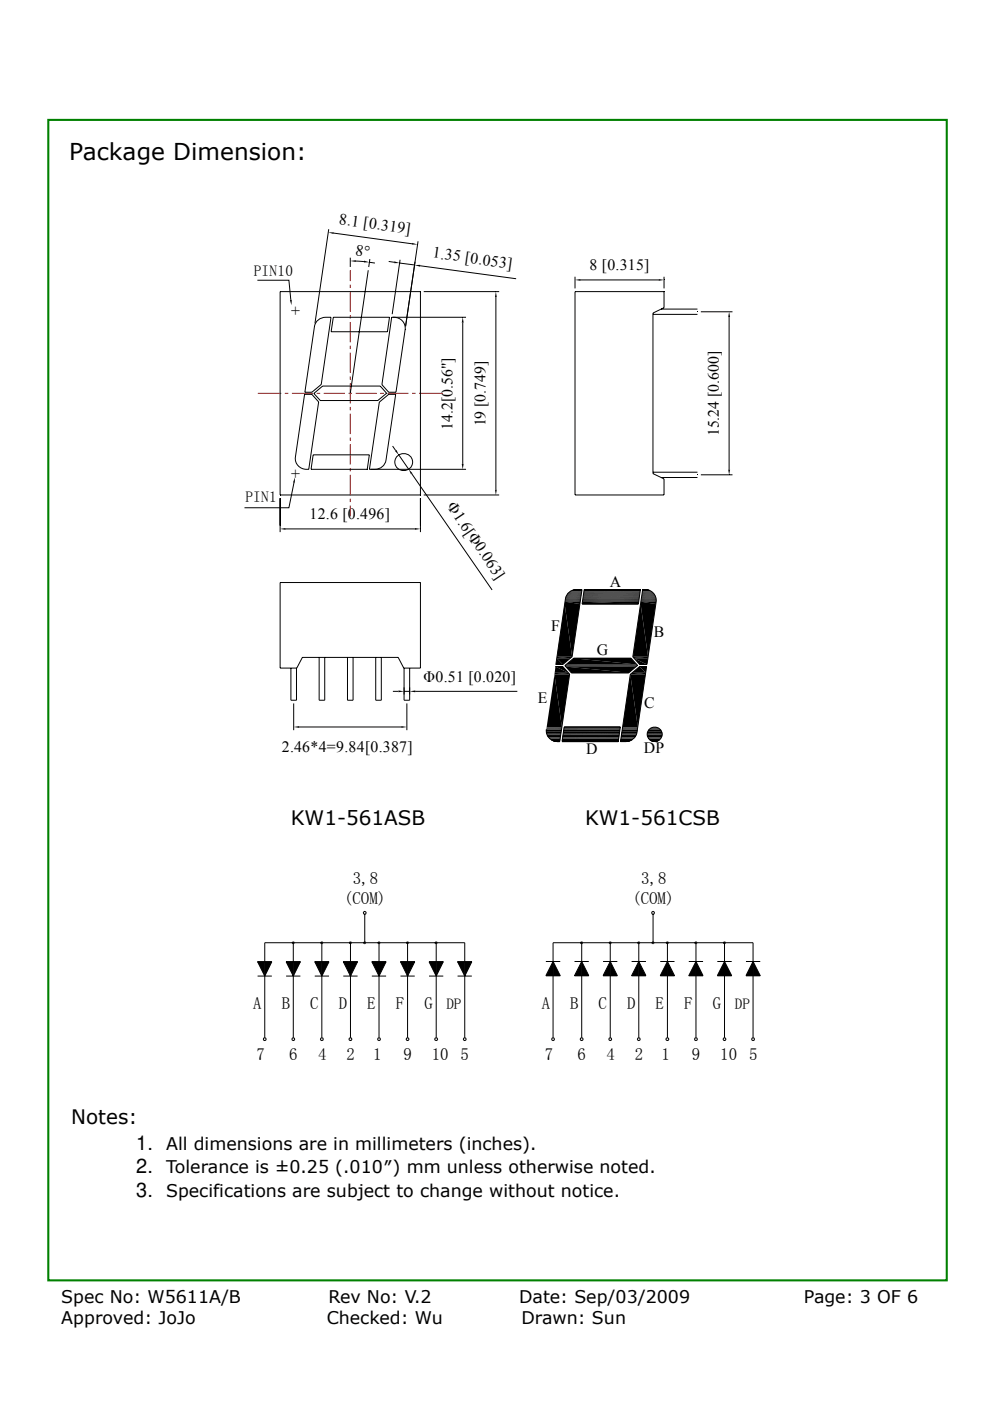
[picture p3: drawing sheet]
<svg xmlns="http://www.w3.org/2000/svg" width="210mm" height="297mm" viewBox="0 0 210 297" stroke-linecap="round" stroke-linejoin="round" font-family="sans-serif">
<path d="M10.2 25.4h190.6v246.1h-190.6z" fill="none" stroke="#008000" stroke-width=".44"/>
<g fill="none" stroke="#f00" stroke-width=".21">
<path d="M74.3 57.3v2.3M74.3 60.3v.8M74.3 61.8v4.3M74.3 66.8v.7M74.3 68.3v4.3M74.3 73.3v.7M74.3 74.7v4.4M74.3 79.8v.7M54.7 83.4h5M60.4 83.4h.8M61.9 83.4h4.5M67.2 83.4h.7"/>
<path d="M68.7 83.4h4.5M73.9 83.4h.8M74.3 81.2v4.4M74.3 86.3v.7M74.3 87.7v4.3M74.3 92.8v.7M74.3 94.2v4.3M74.3 99.3v.6M75.4 83.4h4.5M80.7 83.4h.7M82.2 83.4h4.5M87.4 83.4h.8"/>
<path d="M88.9 83.4h5M74.3 100.7v4.3M74.3 105.7v.7M74.3 107.2v2.3"/>
</g>
<g fill="none" stroke="#000" stroke-width=".21">
<path d="M54.6 59.4h6.7l.4 4.2M69.7 48.6l-2.9 20M70.8 49.4l16.6 2.3M74.3 54.6v2M75.5 55.4l1.7 .1M78.1 57.3l-3.8 26.1M78.4 55.6l1.1 .2M78.4 54.9l-.2 1.7M82.4 55.4l1.2 .2M84.8 55.8l3.1 .4M84.9 55.1l-1.7 11.5M88.7 51.2l-2.7 18"/>
<path d="M89.1 56.3l20.4 2.8M122 58.7v2.5M123.1 59.4h16.6M140.8 58.7v2.5M59.4 61.8h29.8v43.1h-29.8zM67.5 67.8a3.4 3.4 0 0 1 2.7-.5l-2.1 14.2-2 1.7h-1.4l2-14 .1-.5zM70.7 67.3h11.9l-.4 3h-12zM83.6 67.3a2.34 2.34 0 0 1 2.3 2.6l-1.9 13.3h-1.6l-1.4-1.6 2.1-14.3h15.7M89.9 61.8h16M98.1 68.4v30M105.2 63v40.8M122 61.8h18.8v3.4l-2.3 1.2v34l2.3 1.1v3.4h-18.8z"/>
<path d="M138.5 66.7h9.4M140.2 65.5h7.7M148.7 66.1h6.7M154.6 67.2v32.3M64.6 83.6h1.5l1.5 1.6-2.1 14.3a2.39 2.39 0 0 1-2.8-2.6zM66.4 96.4h11.9l-.4 3.1h-11.9zM66.6 83.4l1.8-1.5h12.2l1.4 1.5-1.9 1.5h-12.2zM79.5 99.5a2.33 2.33 0 0 0 2.4-1.9l2-14h-1.5l-1.9 1.7-2.1 14.2h20.4M83.3 94.6l.6 .9M84.6 96.5l2.1 3M59.4 105.6v7.2M60.6 112.1h27.4"/>
<path d="M62.4 102.3l-1.1 5.4h-9.4M87.3 100.4l17.1 24.7M89.2 105.6v7.2M89.9 104.9h16M138.5 100.1h9.4M140.2 101.2h7.7M148.7 100.7h6.7M59.4 123.5h29.8v18.1h-3.6l-1.1-2.2h-20.4l-1.2 2.2h-3.5zM67.7 139.4v9.1h1.2v-9.1M73.7 139.4v9.1h1.2v-9.1M79.7 139.4v9.1h1.2v-9.1M118.1 139.3h3.2"/>
<path d="M119.8 127.5h3.3M119.9 127.4h3.2M119.9 127.1h3.2M119.9 127.2h3.2M119.9 126.9h3.3M119.9 127h3.2M120 126.8h3.2M120 126.7h3.2M120 126.6h3.2M120 126.5h3.2M120.1 126.4h3.2M120.1 126.4h3.1"/>
<path d="M120.1 126.3h3.2M120.1 126.2h3.2M120.2 126.2h3.1M120.2 126.1h3.1M120.3 126h3M120.4 125.9h2.9M120.4 125.8h2.9M120.5 125.8h2.8M120.5 125.7h2.8M120.6 125.7h2.8M120.6 125.6h2.8M120.7 125.6h2.7"/>
<path d="M120.7 125.5a3.4 3.4 0 0 1 2.7-.5l-2.1 14.2-1.9 1.7h-1.5l2-13.9 .2-.6zM120.8 125.5h2.6M120.9 125.4h2.5M121 125.3h2.4M121.2 125.2h2.2M121.4 125.2h2M123.4 125.3h-2.4M123.4 125.2h-2.1M123.5 127.5h12M123.5 127.4h12M123.6 127.2h11.9M123.6 127h12"/>
<path d="M123.6 127.1h12M123.6 126.8h12M123.6 126.9h12M123.7 126.7h11.9M123.7 126.8h11.9M123.7 126.5h11.9M123.7 126.6h11.9M123.7 126.4h12M123.7 126.4h11.9M123.7 126.3h12M123.7 126.1h12M123.7 126.2h12"/>
<path d="M123.8 126h11.9M123.8 125.8h11.9M123.8 125.9h11.9M123.8 125.7h12M123.8 125.7h11.9M123.8 125.6h12M123.8 125.4h12M123.8 125.5h12M123.9 125.2h11.9M123.9 125.3h11.9M123.9 125.1h11.9M123.9 125h11.9l-.4 3.1h-11.9z"/>
<path d="M123.9 125h11.9M134.2 139.3h3.3M135.8 125.3h-11.9M135.9 127.5h3.3M136 127.4h3.2M136 127.1h3.2M136 127.2h3.2M136 127h3.2M136 126.8h3.1M136 126.9h3.2M136.1 126.6h3M136.1 126.7h3"/>
<path d="M136.1 126.8h3M136.1 126.4h2.9M136.1 126.5h3M136.1 126.2h2.8M136.1 126.3h2.9M136.1 126.1h2.8M136.2 126h2.6M136.2 125.8h2.4M136.2 125.9h2.5M136.2 125.7h2.4M136.2 125.6h2.2M136.2 125.6h2.3"/>
<path d="M136.2 125.7h2.3M136.2 125.5h2.1M136.3 125a2.41 2.41 0 0 1 2.9 2.6l-2 13.3h-1.5l-1.5-1.6zM61.7 141.6v6.9h1.2v-6.9M62.3 149.1v5.7M63.5 154.1h21.6M83.3 146.6h1.2M85.7 141.6v6.9h1.2v-6.9M85.7 146.6h1.2M86.3 149.1v5.7M88.1 146.6h21.6M115.8 154.9h3.3"/>
<path d="M115.9 154.7h3.2M115.9 154.8h3.2M115.9 155h3.1M115.9 155.1h3.1M115.9 155.2h3.1M115.9 154.5h3.2M115.9 154.6h3.2M115.9 155.3h3.1M115.9 154.4h3.2M115.9 155.4h3.1M115.9 154.2h3.3M115.9 154.3h3.2"/>
<path d="M115.9 155.5h3.1M116 154.1h3.2M116 154.2h3.2M116 155.6h3M116 155.7h3M116 155.8h2.9M116 155.9h2.9M116.1 155.9h2.8M116.1 156h2.8M116.2 156.1h2.7M116.2 156.2h2.7M116.3 156.3h2.6"/>
<path d="M116.4 156.4h2.5M116.5 156.5h2.3M116.5 156.6h2.3M116.6 156.6h2.2M116.7 156.7h2.1M116.8 156.8h2M117.6 143h3.2M117.8 141.3h1.6l1.4 1.6M118.9 156.3h-2.6M119 155.6h-3M119.1 154.9l-3.3 .1M119.2 157.1h11.9"/>
<path d="M119.2 156.9h12M119.2 157h11.9M119.3 156.8h11.9M119.3 156.6h11.9M119.3 156.7h11.9M119.3 156.5h11.9M119.3 156.4h12M119.3 156.2h12M119.3 156.3h12M119.4 156h11.9M119.4 156.1h11.9M119.4 155.9h11.9"/>
<path d="M119.4 155.7h12M119.4 155.8h11.9M119.4 155.6h12M119.4 155.5h12M119.5 155.4h11.9M119.5 155.5h11.9M119.5 155.2h11.9M119.5 155.3h11.9M119.5 155h11.9M119.5 155.1h11.9M119.5 154.9h12M119.5 154.8h12"/>
<path d="M119.6 154.6h11.9M119.6 154.7h11.9M119.6 154.5h11.9M119.6 154.4h12M119.6 154.2h12M119.7 154.1l-.5 3.1h11.9l.5-3.1-12 .1M119.8 141.1h15.4M119.8 141.2h15.4M119.9 141h15.3M120.8 142.9l-2.1 14.3a2.37 2.37 0 0 1-2.8-2.6h3.2M131.1 157.1h-11.9M131.2 156.9l-12 .1"/>
<path d="M131.4 155.3l-11.9 .1M131.5 154.9l-12 .1M131.6 154.3h-12M131.6 157h2.2M131.7 156.8h2.5M131.7 156.5h2.8M131.7 156.4h2.9M131.7 156.2h3M131.7 156.3h3M131.8 156h3.1M131.8 156.1h3M131.8 155.9h3.2"/>
<path d="M131.8 155.9h3.1M131.8 155.6h3.2M131.8 155.7h3.2M131.8 155.5h3.3M131.9 155.3h3.2M131.9 155.4h3.2M131.9 155.2h3.2M131.9 155.1h3.2M131.9 155h3.2M132 154.7h3.2M132 154.8h3.2M132 154.9h3.2"/>
<path d="M132 154.6h3.2M132 154.5h3.2M132 154.3h3.3M132 154.4h3.3M132 154.2h3.3M132.1 154.1h3.2M133.7 143l-2.1 14.2a3.1 3.1 0 0 0 3.1-.9l.4-1M133.7 143l2-1.7h1.4l-2 14M133.7 143h3.2M133.8 157h-2.2M133.9 156.9l-2.3 .1M134 156.9h-2.4"/>
<path d="M134.1 156.8l-2.4 .1M134.2 156.8h-2.5M134.3 156.7h-2.6M134.4 156.6l-2.7 .1M134.5 156.6h-2.8M134.5 156.5h-2.8M134.6 156.4h-2.9M134.7 156.3h-3M134.8 156.1l-3 .1M135 155.8h-3.2M135 155.6h-3.2M135.2 154.9l-3.3 .1"/>
<path d="M135.2 141.1l-1.3-1.5h-12.2l-1.9 1.5M135.2 141.1l-1.8 1.5h-12.2l-1.4-1.5M135.3 154.2h-3.3M137.3 155.5h3.1M137.3 155.6h3.1M137.3 155.6h3.2M137.3 155.7h3.2M137.3 155.8h3.1M137.3 155.9h3.1M137.3 155.4h3.1M137.3 156h3.1M137.3 155.3h3.1"/>
<path d="M137.3 155.2h3.1M137.3 156.1h3.1M137.4 155.2h3M137.4 156.2h3M137.4 155.1h2.9M137.4 156.3h2.9M137.4 155h2.9M137.4 156.4h2.9M137.5 156.4h2.8M137.5 154.9h2.7M137.5 156.5h2.7M137.5 154.8h2.7"/>
<path d="M137.5 156.6h2.7M137.6 154.7h2.5M137.6 156.7h2.5M137.7 154.6h2.3M137.7 156.8h2.3M137.8 154.5h2.2M137.8 156.8h2.2M137.9 156.9h2M140.1 156.6l-2.5 .1M62.2 199.9v20.1M68.3 199.9v20.1M74.3 199.9v20.1"/>
<path d="M77.2 193.3h.4v.5h-.4zM77.4 193.8v6.1M80.4 199.9v20.1M86.4 199.9v20.1M92.5 199.9v20.1M123.4 199.9v20.1M129.4 199.9v20.1M135.5 199.9v20.1M138.3 193.3h.4v.5h-.4zM138.5 193.8v6.1M141.6 199.9v20.1M147.6 199.9v20.1"/>
<path d="M153.7 199.9v20.1M54.6 206.9h3.1M54.6 203.9h3.1l-1.5 3zM60.7 206.9h3M60.7 203.9h3l-1.5 3zM66.8 206.9h3M66.8 203.9h3l-1.5 3zM72.8 206.9h3M72.8 203.9h3l-1.5 3zM78.9 206.9h3M78.9 203.9h3l-1.5 3zM84.9 206.9h3.1"/>
<path d="M84.9 203.9h3.1l-1.6 3zM91 206.9h3M91 203.9h3l-1.5 3zM97 206.9h3.1M97 203.9h3.1l-1.5 3zM115.8 203.9h3M117.3 203.9l1.5 3h-3zM121.9 203.9h3M123.4 203.9l1.5 3h-3zM127.9 203.9h3M129.4 203.9l1.5 3h-3zM134 203.9h3"/>
<path d="M135.5 203.9l1.5 3h-3zM140 203.9h3.1M141.6 203.9l1.5 3h-3.1zM146.1 203.9h3M147.6 203.9l1.5 3h-3zM152.1 203.9h3.1M153.7 203.9l1.5 3h-3.1zM158.2 203.9h3M159.7 203.9l1.5 3h-3zM55.9 220.1h.5v.4h-.5zM56.2 220v-20.1h42.4v20.1M68.1 220.1h.4v.4h-.4z"/>
<path d="M74.1 220.1h.4v.4h-.4zM92.3 220.1h.4v.4h-.4zM117.3 220v-20.1h42.4v20.1M123.1 220.1h.5v.4h-.5zM141.3 220.1h.5v.4h-.5zM147.4 220.1h.4v.4h-.4zM159.5 220.1h.5v.4h-.5z"/>
<circle cx="85.7" cy="98" r="1.85"/>
<circle cx="138.9" cy="155.7" r="1.57"/>
<circle cx="62.2" cy="220.3" r=".3"/>
<circle cx="80.4" cy="220.3" r=".3"/>
<circle cx="86.4" cy="220.3" r=".3"/>
<circle cx="98.6" cy="220.3" r=".3"/>
<circle cx="117.3" cy="220.3" r=".3"/>
<circle cx="129.4" cy="220.3" r=".3"/>
<circle cx="135.5" cy="220.3" r=".3"/>
<circle cx="153.7" cy="220.3" r=".3"/>
</g>
<g fill="#000">
<path d="M69.6 49.3h1.2v.3zM74.3 55.3l1.2-.1v.3zM77.2 55.3l1.2 .3h-1.2zM83.6 55.4l1.2 .4h-1.2zM87.4 51.5l1.2 .3-1.2 .1zM87.9 56.2h1.2v.3zM122 59.4l1.1-.2v.3zM139.7 59.2l1.1 .2-1.1 .1zM61.5 63.6h.4l-.1 1.1zM98.1 67.3l.2 1.1h-.4zM105.2 61.8l.2 1.2h-.4zM154.6 66.1l.3 1.1h-.4z"/>
<path d="M83.8 95.6l.3-.2 .5 1.1zM97.9 98.4h.4l-.2 1.1zM154.5 99.5h.4l-.3 1.2zM59.4 112.1l1.2-.1v.3zM62.6 101.2l-.1 1.2-.4-.1zM86.7 99.5l.8 .8-.3 .2zM88 112l1.2 .1-1.2 .2zM105 103.8h.4l-.2 1.1zM118.1 139.6l1.3 1.3h-1.5zM118.1 139.6h2.8l-1.5 1.3zM119.8 128.1l1.5 11.1h-3.2zM119.8 128.1h3.2l-1.7 11.1z"/>
<path d="M119.8 127.6l3.2 .5h-3.2zM119.8 127.6h3.3l-.1 .5zM121.5 125.1l1.9 .1zM121.5 125.1h1.9zM121.6 125.1h1.8zM120.1 140.9l1.6-1.3 13.3 1.3zM121.7 139.6h12.2l1.1 1.3zM121.7 125.1h1.7zM121.8 125l1.6 .1zM121.8 125h1.6zM122 125h1.4zM122.1 125h1.3z"/>
<path d="M122.3 125h1.1zM123.5 127.6l11.9 .5h-11.9zM123.5 127.6h12l-.1 .5zM134.5 139.6l2.7 1.3h-1.5zM134.5 139.6h2.9l-.2 1.3zM135.9 128.1l1.6 11.1h-3.3zM135.9 128.1h3.2l-1.6 11.1zM135.9 127.6l3.2 .5h-3.2zM135.9 127.6h3.3l-.1 .5zM136.2 125.4h2zM136.3 125.3h1.7zM136.3 125.3h1.8z"/>
<path d="M136.3 125.3l1.9 .1zM136.3 125.1h1.3zM136.3 125.1l1.4 .1zM136.3 125.2h1.4zM136.3 125.2h1.5zM136.3 125.2l1.6 .1zM136.3 125h.5zM136.3 125h.7zM136.3 125h.8zM136.3 125h1zM136.3 125l1.1 .1zM136.3 125.1h1.1z"/>
<path d="M136.3 125.1h1.2zM62.3 154.1l1.2-.2v.4zM84.5 146.4l1.2 .2-1.2 .2zM85.1 153.9l1.2 .2-1.2 .2zM86.9 146.6l1.2-.2v.4zM116.8 156.8h2zM116.9 156.8h1.9zM116.9 156.8l1.9 .1zM116.9 156.9h1.9zM117 156.9h1.8zM117.1 156.9h1.7zM117.1 156.9l1.7 .1z"/>
<path d="M117.1 157h1.6zM117.1 157h1.7zM117.2 157h1.5zM117.2 157l1.5 .1zM117.3 157.1h1.4zM117.4 157.1h1.3zM117.5 157.1h1.2zM117.6 143l1.6 11.1h-3.2zM117.6 143h3.2l-1.6 11.1zM117.6 157.1h1.1zM117.6 157.1l1.1 .1zM117.8 157.2h.9z"/>
<path d="M117.8 141.3h1.6zM117.8 141.3l2.7 1.3h-2.9zM117.8 141.3h1.6l1.1 1.3zM117.9 140.9h1.5zM117.9 157.2h.8zM118.1 157.2h.6zM118.2 157.2h.5zM120 141.3l13.4 1.3h-12.2zM120 141.3h14.9l-1.5 1.3zM131.6 157.1h1.9zM131.6 157.1h1.7zM131.6 157.1l1.6 .1z"/>
<path d="M131.6 157.2h1.6zM131.6 157.2h1.5zM131.6 157.2h1.3zM131.6 157.2h1.2zM131.6 157.1h2zM133.7 143l1.6 11.1h-3.2zM133.7 143h3.2l-1.6 11.1zM135.7 141.3h1.4zM134.1 142.6l1.6-1.3 1.3 1.3zM135.7 141.3h1.4l-.1 1.3zM135.7 140.9h1.5zM137.9 156.9h1.9z"/>
<path d="M137.9 156.9l1.8 .1zM137.9 154.5h1.9zM138 154.4l1.8 .1zM138 157h1.7zM138 154.4h1.7zM138.1 154.3l1.6 .1zM138.1 157l1.5 .1zM138.1 157h1.6zM138.1 157.1h1.5zM138.1 154.3h1.6zM138.2 154.3h1.5zM138.2 157.1h1.4z"/>
<path d="M138.2 157.1h1.3zM138.3 157.1h1.1zM138.3 157.1h1.2zM138.2 154.3h1.4zM138.3 154.3h1.3zM138.3 157.1h1zM138.4 157.1h.9zM138.3 154.3h1.1zM138.4 154.2l1 .1zM138.4 157.1l.8 .1zM138.4 154.2h.9zM138.5 154.2h.8z"/>
<path d="M138.5 157.2h.7zM138.5 157.2h.6zM138.5 154.2h.7zM138.6 154.2h.6zM138.6 157.2h.5zM138.6 157.2h.4zM138.7 157.2h.3zM138.6 154.2h.5zM138.7 154.2h.4zM138.7 154.2h.3zM61.9 199.9h.3zM61.9 199.9l.3 .2h-.2z"/>
<path d="M61.9 199.9h.3v.2zM62 199.7l.5 .2h-.6zM62 199.7h.4l.1 .2zM62 199.7h.4zM62.2 199.9l.2 .2h-.2zM62.2 199.9h.3l-.1 .2zM68 199.9h.3zM68 199.9l.3 .2h-.2zM68 199.9h.3v.2zM68.1 199.7l.5 .2h-.6zM68.1 199.7h.4l.1 .2zM68.1 199.7h.4z"/>
<path d="M68.3 199.9l.2 .2h-.2zM68.3 199.9h.3l-.1 .2zM74 199.9h.3zM74 199.9l.3 .2h-.2zM74 199.9h.3v.2zM74.1 199.7l.5 .2h-.6zM74.1 199.7h.4l.1 .2zM74.1 199.7h.4zM74.3 199.9l.2 .2h-.2zM74.3 199.9h.3l-.1 .2zM77.1 199.9h.3zM77.1 199.9l.3 .2h-.2z"/>
<path d="M77.1 199.9h.3v.2zM77.2 199.7l.5 .2h-.6zM77.2 199.7h.4l.1 .2zM77.2 199.7h.4zM77.4 199.9l.2 .2h-.2zM77.4 199.9h.3l-.1 .2zM80.1 199.9h.3zM80.1 199.9l.3 .2h-.2zM80.1 199.9h.3v.2zM80.2 199.7l.5 .2h-.6zM80.2 199.7h.4l.1 .2zM80.2 199.7h.4z"/>
<path d="M80.4 199.9l.2 .2h-.2zM80.4 199.9h.3l-.1 .2zM86.1 199.9h.3zM86.1 199.9l.3 .2h-.2zM86.1 199.9h.3v.2zM86.2 199.7l.5 .2h-.6zM86.2 199.7h.5v.2zM86.2 199.7h.5zM86.4 199.9l.3 .2h-.3zM86.4 199.9h.3v.2zM92.2 199.9h.3zM92.2 199.9l.3 .2h-.2z"/>
<path d="M92.2 199.9h.3v.2zM92.3 199.7l.5 .2h-.6zM92.3 199.7h.4l.1 .2zM92.3 199.7h.4zM92.5 199.9l.2 .2h-.2zM92.5 199.9h.3l-.1 .2zM123.1 199.9h.3zM123.1 199.9l.3 .2h-.3zM123.1 199.9h.3v.2zM123.1 199.7l.6 .2h-.6zM123.1 199.7h.5l.1 .2zM123.1 199.7h.5z"/>
<path d="M123.4 199.9l.2 .2h-.2zM123.4 199.9h.3l-.1 .2zM129.1 199.9h.3zM129.1 199.9l.3 .2h-.2zM129.1 199.9h.3v.2zM129.2 199.7l.5 .2h-.6zM129.2 199.7h.4l.1 .2zM129.2 199.7h.4zM129.4 199.9l.2 .2h-.2zM129.4 199.9h.3l-.1 .2zM135.2 199.9h.3zM135.2 199.9l.3 .2h-.2z"/>
<path d="M135.2 199.9h.3v.2zM135.3 199.7l.5 .2h-.6zM135.3 199.7h.4l.1 .2zM135.3 199.7h.4zM135.5 199.9l.2 .2h-.2zM135.5 199.9h.3l-.1 .2zM138.2 199.9h.3zM138.2 199.9l.3 .2h-.2zM138.2 199.9h.3v.2zM138.3 199.7l.5 .2h-.6zM138.3 199.7h.4l.1 .2zM138.3 199.7h.4z"/>
<path d="M138.5 199.9l.2 .2h-.2zM138.5 199.9h.3l-.1 .2zM141.2 199.9h.4zM141.2 199.9l.4 .2h-.3zM141.2 199.9h.4v.2zM141.3 199.7l.6 .2h-.7zM141.3 199.7h.5l.1 .2zM141.3 199.7h.5zM141.6 199.9l.2 .2h-.2zM141.6 199.9h.3l-.1 .2zM147.3 199.9h.3zM147.3 199.9l.3 .2h-.2z"/>
<path d="M147.3 199.9h.3v.2zM147.4 199.7l.5 .2h-.6zM147.4 199.7h.4l.1 .2zM147.4 199.7h.4zM147.6 199.9l.2 .2h-.2zM147.6 199.9h.3l-.1 .2zM153.4 199.9h.3zM153.4 199.9l.3 .2h-.2zM153.4 199.9h.3v.2zM153.5 199.7l.5 .2h-.6zM153.5 199.7h.4l.1 .2zM153.5 199.7h.4z"/>
<path d="M153.7 199.9l.2 .2h-.2zM153.7 199.9h.3l-.1 .2zM54.6 203.9h1.6zM54.6 203.9h1.6v3zM56.2 203.9h1.5zM56.2 203.9h1.5l-1.5 3zM60.7 203.9h1.5zM60.7 203.9h1.5v3zM62 200.1l.2 .1zM62.2 203.9h1.5zM62.2 203.9h1.5l-1.5 3zM62.2 200.1h.2z"/>
<path d="M66.8 203.9h1.5zM66.8 203.9h1.5v3zM68.1 200.1l.2 .1zM68.3 203.9h1.5zM68.3 203.9h1.5l-1.5 3zM68.3 200.1h.2zM72.8 203.9h1.5zM72.8 203.9h1.5v3zM74.1 200.1l.2 .1zM74.3 203.9h1.5zM74.3 203.9h1.5l-1.5 3zM74.3 200.1h.2z"/>
<path d="M77.2 200.1l.2 .1zM77.4 200.1h.2zM78.9 203.9h1.5zM78.9 203.9h1.5v3zM80.2 200.1l.2 .1zM80.4 203.9h1.5zM80.4 203.9h1.5l-1.5 3zM80.4 200.1h.2zM84.9 203.9h1.5zM84.9 203.9h1.5v3zM86.2 200.1l.2 .1zM86.4 203.9h1.6z"/>
<path d="M86.4 203.9h1.6l-1.6 3zM86.4 200.1h.3zM91 203.9h1.5zM91 203.9h1.5v3zM92.3 200.1l.2 .1zM92.5 203.9h1.5zM92.5 203.9h1.5l-1.5 3zM92.5 200.1h.2zM97 203.9h1.6zM97 203.9h1.6v3zM98.6 203.9h1.5zM98.6 203.9h1.5l-1.5 3z"/>
<path d="M115.8 206.9h1.5zM117.3 203.9v3h-1.5zM117.3 203.9l1.5 3h-1.5zM117.3 206.9h1.5zM121.9 206.9h1.5zM123.1 200.1l.3 .1zM123.4 200.1h.2zM123.4 203.9v3h-1.5zM123.4 203.9l1.5 3h-1.5zM123.4 206.9h1.5zM127.9 206.9h1.5zM129.2 200.1l.2 .1z"/>
<path d="M129.4 200.1h.2zM129.4 203.9v3h-1.5zM129.4 203.9l1.5 3h-1.5zM129.4 206.9h1.5zM134 206.9h1.5zM135.3 200.1l.2 .1zM135.5 200.1h.2zM135.5 203.9v3h-1.5zM135.5 203.9l1.5 3h-1.5zM135.5 206.9h1.5zM138.3 200.1l.2 .1zM138.5 200.1h.2z"/>
<path d="M140 206.9h1.6zM141.3 200.1l.3 .1zM141.6 200.1h.2zM141.6 203.9v3h-1.6zM141.6 203.9l1.5 3h-1.5zM141.6 206.9h1.5zM146.1 206.9h1.5zM147.4 200.1l.2 .1zM147.6 200.1h.2zM147.6 203.9v3h-1.5zM147.6 203.9l1.5 3h-1.5zM147.6 206.9h1.5z"/>
<path d="M152.1 206.9h1.6zM153.5 200.1l.2 .1zM153.7 200.1h.2zM153.7 203.9v3h-1.6zM153.7 203.9l1.5 3h-1.5zM153.7 206.9h1.5zM158.2 206.9h1.5zM159.7 203.9v3h-1.5zM159.7 203.9l1.5 3h-1.5zM159.7 206.9h1.5z"/>
</g>
<path d="M118.1 139.4h3.2M134.2 139.4h3.3M117.6 142.8h3.2M133.7 142.8h3.3" fill="none" stroke="#000" stroke-width=".3"/>
<text font-size="4.9" x="14.7" y="33.9">Package Dimension:</text>
<g font-size="4.2">
<text x="61.7" y="174.9">KW1-561ASB</text>
<text x="124.1" y="174.9">KW1-561CSB</text>
<text x="15.1" y="238.4">Notes:</text>
<text x="28.9" y="243.8">1.</text>
<text x="28.9" y="248.8">2.</text>
<text x="28.9" y="253.7">3.</text>
</g>
<g font-size="3.7">
<text x="35.2" y="243.8">All dimensions are in millimeters (inches).</text>
<text x="35.2" y="248.8">Tolerance is ±0.25 (.010″) mm unless otherwise noted.</text>
<text x="35.2" y="253.7">Specifications are subject to change without notice.</text>
<text x="13" y="276.3">Spec No: W5611A/B</text>
<text x="13" y="280.8">Approved: JoJo</text>
<text x="69.3" y="280.8">Checked: Wu</text>
<text x="69.7" y="276.3">Rev No: V.2</text>
<text x="110.1" y="276.3">Date: Sep/03/2009</text>
<text x="110.6" y="280.8">Drawn: Sun</text>
<text x="170.5" y="276.3">Page: 3 OF 6</text>
</g>
<g font-size="3.6">
<text x="72.9" y="191.8">(COM)</text>
<text x="74.8" y="187.4">3,8</text>
<text x="134.1" y="191.8">(COM)</text>
<text x="136" y="187.4">3,8</text>
<text x="53.7" y="214">A</text>
<text x="59.8" y="214">B</text>
<text x="65.8" y="214">C</text>
<text x="71.8" y="214">D</text>
<text x="77.9" y="214">E</text>
<text x="84" y="214">F</text>
<text x="90" y="214">G</text>
<text x="114.9" y="214">A</text>
<text x="120.9" y="214">B</text>
<text x="126.9" y="214">C</text>
<text x="133" y="214">D</text>
<text x="139" y="214">E</text>
<text x="145.1" y="214">F</text>
<text x="151.2" y="214">G</text>
<text x="54.4" y="224.7">7</text>
<text x="61.3" y="224.7">6</text>
<text x="67.5" y="224.7">4</text>
<text x="73.5" y="224.7">2</text>
<text x="79.1" y="224.7">1</text>
<text x="85.6" y="224.7">9</text>
<text x="91.6" y="224.7">10</text>
<text x="97.7" y="224.7">5</text>
<text x="115.6" y="224.7">7</text>
<text x="122.5" y="224.7">6</text>
<text x="128.6" y="224.7">4</text>
<text x="134.7" y="224.7">2</text>
<text x="140.3" y="224.7">1</text>
<text x="146.7" y="224.7">9</text>
<text x="152.8" y="224.7">10</text>
<text x="158.9" y="224.7">5</text>
</g>
<g font-size="3.3">
<text x="71.8" y="47.5" transform="rotate(8 71.8 47.5)">8.1 [0.319]</text>
<text x="75.2" y="54" transform="rotate(10 75.2 54)">8°</text>
<text x="91.6" y="54.6" transform="rotate(8 91.6 54.6)">1.35 [0.053]</text>
<text x="125" y="57.3">8 [0.315]</text>
<text x="61.7" y="67">+</text>
<text x="96" y="91.1" transform="rotate(-90 96 91.1)">14.2[0.56&quot;]</text>
<text x="103" y="90.4" transform="rotate(-90 103 90.4)">19 [0.749]</text>
<text x="152.5" y="92.5" transform="rotate(-90 152.5 92.5)">15.24 [0.600]</text>
<text x="61.7" y="101.7">+</text>
<text x="94.7" y="107.4" transform="rotate(56 94.7 107.4)">Φ1.6[Φ0.063]</text>
<text x="65.7" y="110.1">12.6 [0.496]</text>
<text x="129.4" y="124.4">A</text>
<text x="116.9" y="133.7">F</text>
<text x="138.7" y="135.1">B</text>
<text x="126.6" y="138.9">G</text>
<text x="89.8" y="144.5">Φ0.51 [0.020]</text>
<text x="114.1" y="149">E</text>
<text x="136.6" y="150.2">C</text>
<text x="59.8" y="159.5">2.46*4=9.84[0.387]</text>
<text x="124.4" y="159.8">D</text>
<text x="136.5" y="159.6">DP</text>
</g>
<g font-size="3.2">
<text x="53.8" y="58.5">PIN10</text>
<text x="52" y="106.4">PIN1</text>
<text x="94.7" y="213.8">DP</text>
<text x="155.8" y="213.8">DP</text>
</g>
</svg>
